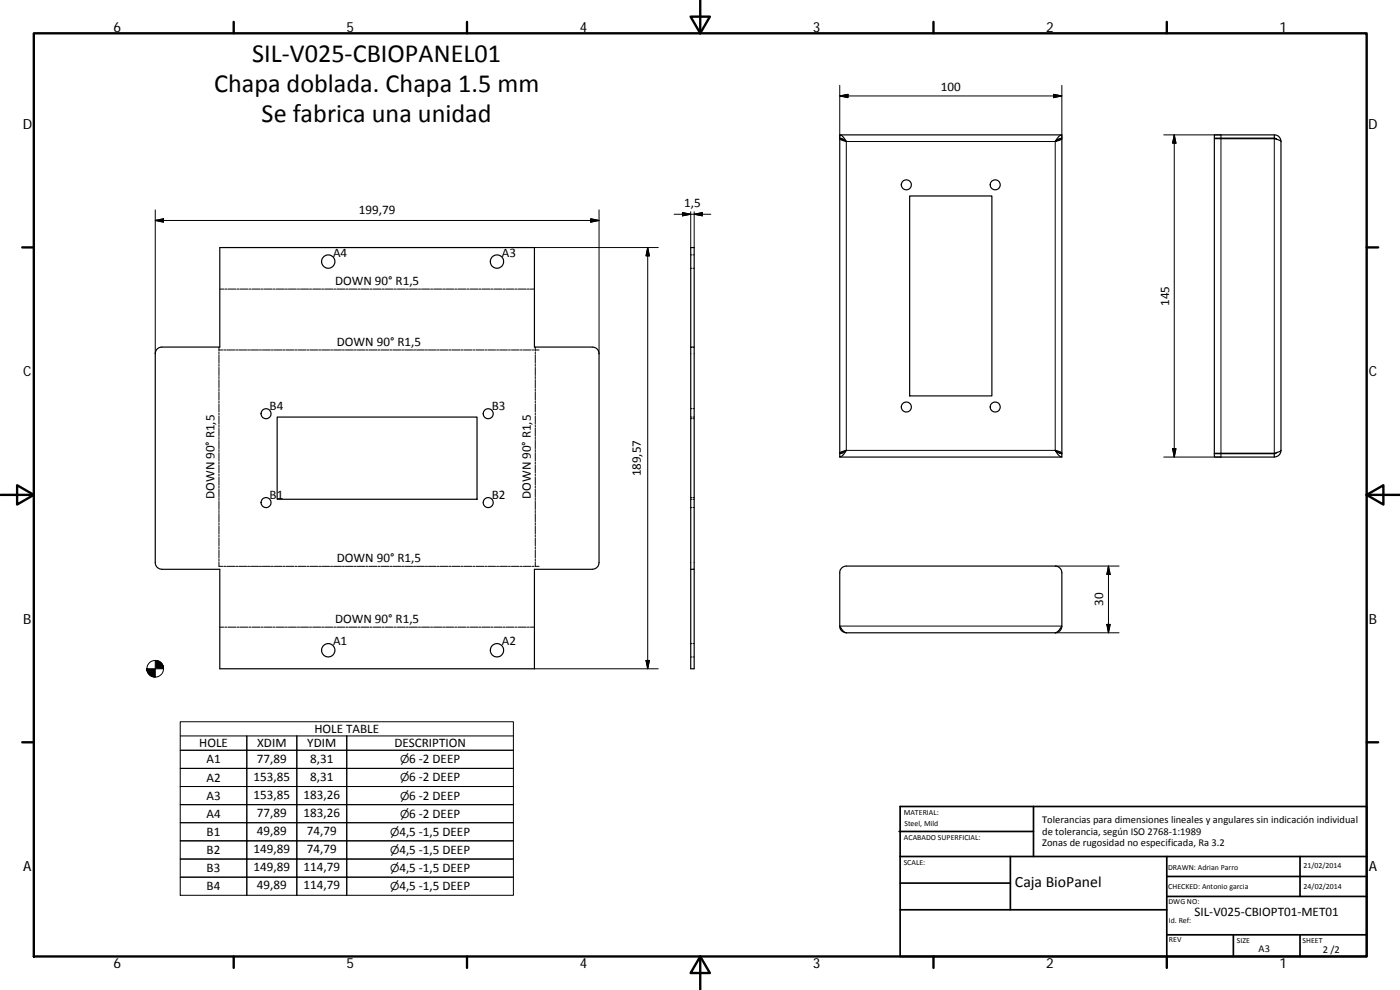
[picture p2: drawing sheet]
<svg xmlns="http://www.w3.org/2000/svg" width="420mm" height="297mm" viewBox="0 0 420 297" stroke-linecap="round" stroke-linejoin="round" font-family="sans-serif">
<g fill="none" stroke="#000" stroke-width=".36">
<path d="M252 41.6l.7 .5 1.3 .4M252 40.5a3.4 3.4 0 0 1 2 2l-1-.7-1-.4zM252 41.6h.7M252 41.6v94.4M252 40.5h66.7M253.1 41.8l.9 .7M273 58.8h24.7v60h-24.7zM317.8 40.9l.9-.4v.9l-1 .4-1 .7zM318 41.6l.7 .1-2 .8 .9-.7M318.7 41.6v94.4M382.4 40.5h-18v.9h18M383.2 41.8l1.2 .7"/>
<path d="M384.4 42.5a1.99 1.99 0 0 0-2-2v.9l.8 .4-.8-.2h-18v94.4h18l1.7-.6 .3-.3M384.4 42.5v92.6M66 74.3h94.4v29.8h17.4a1.97 1.97 0 0 1 2 2.1v62.6a2.04 2.04 0 0 1-2 2h-17.4v29.9h-94.4v-29.9h-17.4a2.01 2.01 0 0 1-2-2v-62.6a1.93 1.93 0 0 1 2-2.1h17.4zM207.3 104.1v-29.8h1v29.8M207.3 104.1h1v66.7h-1zM83.2 125.1h60v24.7h-60zM252 136h.7M252 137.1h66.7M252 136.1l1-.3 1-.7a3.7 3.7 0 0 1-2 2zM254 135.1l-1.7 .6-.3 .3M254 135.1l-.9 .7M316.7 135.1l1 .7 1 .3v1a3.6 3.6 0 0 1-2-2z"/>
<path d="M317.6 135.8l-.9-.7 1.3 .4 .7 .5M318 136h.7M382.4 136.1h-18v1h18M383.2 135.8l-.8 .3M384.4 135.1a2.06 2.06 0 0 1-2 2v-1M207.3 170.8v29.9h1v-29.9M252 187.9v-16a1.97 1.97 0 0 1 2-2.1h62.7a2.05 2.05 0 0 1 2 2.1v16.1a2.01 2.01 0 0 1-2 1.9M252 187.9a1.96 1.96 0 0 0 2 2M252 187.9a3.4 3.4 0 0 0 2 2M254 189.9h62.7M318.7 187.9a3.5 3.5 0 0 1-2 2"/>
<circle cx="272" cy="55.5" r="1.5"/>
<circle cx="298.7" cy="55.5" r="1.5"/>
<circle cx="98.5" cy="78.5" r="1.99"/>
<circle cx="149.2" cy="78.5" r="1.99"/>
<circle cx="79.8" cy="124.1" r="1.5"/>
<circle cx="146.5" cy="124.1" r="1.49"/>
<circle cx="272" cy="122.1" r="1.5"/>
<circle cx="298.7" cy="122.1" r="1.5"/>
<circle cx="79.8" cy="150.8" r="1.5"/>
<circle cx="146.5" cy="150.8" r="1.49"/>
<circle cx="98.5" cy="195.1" r="2"/>
<circle cx="149.2" cy="195.1" r="2"/>
</g>
<g fill="none" stroke="#000" stroke-width=".3">
<path d="M252 25.6v16M252 28.8l2.5-.5v1zM252 28.8h66.7M316.2 28.3l2.5 .5-2.5 .5zM318.7 25.6v16M252.2 41.8l1.8 .7M254 42.5h62.7M254 42.5v92.6M316.7 42.5v92.6M318.5 41.8l-1.8 .7M349.2 40.5h17.2v.9M352.4 40.5v96.6"/>
<path d="M352.4 40.5l.5 2.4h-1zM366.4 41.6v94.4M382.4 41.6v94.4M46.6 63v43.2M46.6 66.1l2.5-.5v1.1zM46.6 66.1h133.2M160.4 74.3h37.2M177.3 65.6l2.5 .5-2.5 .6zM179.8 63v43.2M194.4 74.3v126.4M194.4 74.3l.5 2.5h-1zM202.3 64.3h11"/>
<path d="M204.8 63.8l2.5 .5-2.5 .5zM207.3 76.5h.4M207.3 63.5v10.8M208 76.5h.3M208.3 63.5v10.8M208.3 64.3l2.5-.5v1zM66 86.7h1.2M67.5 86.7h.6M68.4 86.7h2.4M71.1 86.7h.6M72 86.7h2.5M74.8 86.7h.5"/>
<path d="M75.7 86.7h2.4M78.4 86.7h.6M79.3 86.7h2.4M82 86.7h.6M82.9 86.7h2.5M85.6 86.7h.6M86.5 86.7h2.5M89.3 86.7h.6M90.2 86.7h2.4M92.9 86.7h.6M93.8 86.7h2.4M96.5 86.7h.6"/>
<path d="M97.4 86.7h2.5M100.2 86.7h.6M101.1 86.7h2.4M103.8 86.7h.6M104.7 86.7h2.4M107.4 86.7h.6M108.3 86.7h2.5M111.1 86.7h.6M112 86.7h2.4M114.7 86.7h.6M115.6 86.7h2.4M118.3 86.7h.6"/>
<path d="M119.2 86.7h2.5M122 86.7h.6M122.9 86.7h2.4M125.6 86.7h.6M126.5 86.7h2.4M129.2 86.7h.6M130.1 86.7h2.5M132.9 86.7h.6M133.7 86.7h2.5M136.5 86.7h.6M137.4 86.7h2.4M140.1 86.7h.6"/>
<path d="M141 86.7h2.5M143.7 86.7h.6M144.6 86.7h2.5M147.4 86.7h.6M148.3 86.7h2.4M151 86.7h.6M151.9 86.7h2.4M154.6 86.7h.6M155.5 86.7h2.5M158.3 86.7h.6M159.2 86.7h1.2M207.3 80.5h.4"/>
<path d="M208 80.5h.3M65.7 104.1v1.2M65.7 105.7v.6M65.7 106.6v2.4M65.7 109.3v.6M65.7 110.2v2.5M65.7 113v.6M65.7 113.9v2.4M65.7 116.6v.6M65.7 117.5v2.5M65.7 105h1.2M67.2 105h.6"/>
<path d="M68.1 105h2.4M70.7 105h.7M71.6 105h2.4M74.3 105h.6M75.2 105h2.4M77.9 105h.6M78.7 105h2.4M81.4 105h.6M82.3 105h2.4M85 105h.6M85.9 105h2.4M88.6 105h.5"/>
<path d="M89.4 105h2.4M92.1 105h.6M93 105h2.4M95.7 105h.6M96.6 105h2.3M99.2 105h.6M100.1 105h2.4M102.8 105h.6M103.7 105h2.3M106.3 105h.6M107.2 105h2.4M109.9 105h.6"/>
<path d="M110.8 105h2.3M113.4 105h.6M114.3 105h2.4M117 105h.6M117.9 105h2.4M120.6 105h.5M121.4 105h2.4M124.1 105h.6M125 105h2.4M127.7 105h.6M128.6 105h2.3M131.2 105h.6"/>
<path d="M132.1 105h2.4M134.8 105h.6M135.7 105h2.4M138.3 105h.6M139.2 105h2.4M141.9 105h.6M142.8 105h2.4M145.5 105h.6M146.4 105h2.3M149 105h.6M149.9 105h2.4M152.6 105h.6"/>
<path d="M153.5 105h2.3M156.2 105h.5M157 105h2.4M159.7 105h.6M160.6 105h1.2M160.6 104.1v1.2M160.6 105.7v.6M160.6 106.6v2.4M160.6 109.3v.6M160.6 110.2v2.5M160.6 113v.6M160.6 113.9v2.4"/>
<path d="M160.6 116.6v.6M160.6 117.5v2.5M65.7 120.3v.6M65.7 121.2v2.4M65.7 123.9v.6M65.7 124.8v2.5M65.7 127.6v.6M65.7 128.5v2.4M65.7 131.2v.6M65.7 132.1v2.5M65.7 134.9v.6M65.7 135.8v2.4"/>
<path d="M65.7 138.6v.6M65.7 139.5v2.4M160.6 120.3v.6M160.6 121.2v2.4M160.6 123.9v.6M160.6 124.8v2.5M160.6 127.6v.6M160.6 128.5v2.4M160.6 131.2v.6M160.6 132.1v2.5M160.6 134.9v.6M160.6 135.8v2.4"/>
<path d="M160.6 138.6v.6M160.6 139.5v2.4M207.3 125.1h.4M207.3 125.6h.4M207.3 122.6h.4M208 125.1h.3M208 125.6h.3M208 122.6h.3M254 135.1l-1.8 .7M254 135.1h62.7M316.7 135.1l1.8 .7M351.9 134.6h1l-.5 2.5z"/>
<path d="M366.4 136.1v1h-17.2M65.7 142.2v.6M65.7 143.1v2.5M65.7 145.9v.6M65.7 146.8v2.4M65.7 149.5v.6M65.7 150.4v2.5M65.7 153.2v.6M65.7 154.1v2.4M65.7 156.8v.6M65.7 157.8v2.4M160.6 142.2v.6"/>
<path d="M160.6 143.1v2.5M160.6 145.9v.6M160.6 146.8v2.4M160.6 149.5v.6M160.6 150.4v2.5M160.6 153.2v.6M160.6 154.1v2.4M160.6 156.8v.6M160.6 157.8v2.4M207.3 149.8h.4M207.3 152.3h.4M207.3 149.3h.4"/>
<path d="M208 149.8h.3M208 152.3h.3M208 149.3h.3M65.7 168.7v1.2h1.2M65.7 160.5v.6M65.7 161.4v2.4M65.7 164.1v.6M65.7 165v2.5M65.7 167.8v.6M67.2 169.9h.6M68.1 169.9h2.4M70.7 169.9h.7"/>
<path d="M71.6 169.9h2.4M74.3 169.9h.6M75.2 169.9h2.4M77.9 169.9h.6M78.7 169.9h2.4M81.4 169.9h.6M82.3 169.9h2.4M85 169.9h.6M85.9 169.9h2.4M88.6 169.9h.5M89.4 169.9h2.4M92.1 169.9h.6"/>
<path d="M93 169.9h2.4M95.7 169.9h.6M96.6 169.9h2.3M99.2 169.9h.6M100.1 169.9h2.4M102.8 169.9h.6M103.7 169.9h2.3M106.3 169.9h.6M107.2 169.9h2.4M109.9 169.9h.6M110.8 169.9h2.3M113.4 169.9h.6"/>
<path d="M114.3 169.9h2.4M117 169.9h.6M117.9 169.9h2.4M120.6 169.9h.5M121.4 169.9h2.4M124.1 169.9h.6M125 169.9h2.4M127.7 169.9h.6M128.6 169.9h2.3M131.2 169.9h.6M132.1 169.9h2.4M134.8 169.9h.6"/>
<path d="M135.7 169.9h2.4M138.3 169.9h.6M139.2 169.9h2.4M141.9 169.9h.6M142.8 169.9h2.4M145.5 169.9h.6M146.4 169.9h2.3M149 169.9h.6M149.9 169.9h2.4M152.6 169.9h.6M153.5 169.9h2.3M156.2 169.9h.5"/>
<path d="M157 169.9h2.4M159.7 169.9h.6M160.6 168.7v1.2h1.2M160.6 160.5v.6M160.6 161.4v2.4M160.6 164.1v.6M160.6 165v2.5M160.6 167.8v.6M316.7 169.8h19.1M332.7 169.8v20.1M332.7 169.8l.5 2.6h-1zM66 188.2h1.2"/>
<path d="M67.5 188.2h.6M68.4 188.2h2.4M71.1 188.2h.6M72 188.2h2.5M74.8 188.2h.5M75.7 188.2h2.4M78.4 188.2h.6M79.3 188.2h2.4M82 188.2h.6M82.9 188.2h2.5M85.6 188.2h.6M86.5 188.2h2.5"/>
<path d="M89.3 188.2h.6M90.2 188.2h2.4M92.9 188.2h.6M93.8 188.2h2.4M96.5 188.2h.6M97.4 188.2h2.5M100.2 188.2h.6M101.1 188.2h2.4M103.8 188.2h.6M104.7 188.2h2.4M107.4 188.2h.6M108.3 188.2h2.5"/>
<path d="M111.1 188.2h.6M112 188.2h2.4M114.7 188.2h.6M115.6 188.2h2.4M118.3 188.2h.6M119.2 188.2h2.5M122 188.2h.6M122.9 188.2h2.4M125.6 188.2h.6M126.5 188.2h2.4M129.2 188.2h.6M130.1 188.2h2.5"/>
<path d="M132.9 188.2h.6M133.7 188.2h2.5M136.5 188.2h.6M137.4 188.2h2.4M140.1 188.2h.6M141 188.2h2.5M143.7 188.2h.6M144.6 188.2h2.5M147.4 188.2h.6M148.3 188.2h2.4M151 188.2h.6M151.9 188.2h2.4"/>
<path d="M154.6 188.2h.6M155.5 188.2h2.5M158.3 188.2h.6M159.2 188.2h1.2M193.9 198.2h1l-.5 2.5zM207.3 193.1h.4M207.3 197.1h.4M208 193.1h.3M208 197.1h.3M252 187.9h66.7M252.2 188.6l.3 .1M316.7 189.9h19.1"/>
<path d="M318.5 188.6l-.4 .1M332.2 187.3h1l-.5 2.6zM54.1 216.6h100v52h-100zM160.4 200.7h37.2M54.1 220.8h20v4.3M74.1 230.5v-5.4h-20h100h-50v-4.3v47.8M89.1 220.8v47.8M104.1 225.1v5.4h50h-100h20v5.5M104.1 230.5v5.5h50h-100h20v5.4M104.1 236v5.4h50h-100h20v5.4M154.1 220.8h-80v47.8v-5.4h-20h100h-50v-5.5M104.1 241.4v5.4h50h-100h20v5.5"/>
<path d="M104.1 246.8v5.5h50h-100h20v5.4M104.1 252.3v5.4h50h-100h20v5.5"/>
<circle cx="46.6" cy="200.7" r="2.5"/>
</g>
<g fill="none" stroke="#000" stroke-width=".71">
<path d="M10.1 10h400.1v277h-400.1zM70.1 6.6v3.4M140.2 6.6v3.4M207.3 5h5.8l-2.9 5zM210.2 0v10M280.2 6.6v3.4M350.2 6.6v3.4M6.7 74.2h3.4M410.2 74.2h3.4M.2 148.5h9.9M5.1 145.6l5 2.9-5 2.9zM410.2 148.5l5-2.9v5.8z"/>
<path d="M410.2 148.5h9.9M6.7 222.7h3.4M410.2 222.7h3.4M70.1 287v3.4M140.2 287v3.4M210.2 287l2.9 5h-5.8zM210.2 287v10M280.2 287v3.4M350.2 287v3.4"/>
</g>
<g fill="none" stroke="#000" stroke-width=".51">
<path d="M269.8 249.5h40.4M270.1 257h140.1M270.1 242h140.1v45h-140.1zM303.2 257v16M310.2 242v15M350.2 257v30M390.2 257v12M270.1 273h80.1M270.1 265h33.1M350.2 269h60M350.2 263h60M350.2 280.5h60"/>
<path d="M370.2 280.5v6.5M390.2 280.5v6.5"/>
</g>
<g fill="#000" stroke="#000" stroke-width=".3">
<path d="M252 28.8l2.5-.5v1zM316.2 28.3l2.5 .5-2.5 .5zM352.4 40.5l.5 2.4h-1zM46.6 66.1l2.5-.5v1.1zM177.3 65.6l2.5 .5-2.5 .6zM194.4 74.3l.5 2.5h-1zM204.8 63.8l2.5 .5-2.5 .5zM208.3 64.3l2.5-.5v1zM351.9 134.6h1l-.5 2.5zM332.7 169.8l.5 2.6h-1zM193.9 198.2h1l-.5 2.5zM332.2 187.3h1l-.5 2.6z"/>
<path d="M44.1 200.7l.1 .7zM44.1 200.7l.2 1zM44.1 200.7l.4 1.3zM44.1 200.7l.6 1.6zM44.1 200.7l.8 1.8zM44.1 200.7l1.1 2.1zM44.1 200.7l1.5 2.2-.4-.1zM44.1 200.7l1.8 2.3-.3-.1zM44.1 200.7l2.1 2.4-.3-.1zM44.1 200.7l2.5 2.4h-.4zM46.6 198.2l2.5 2.5h-2.5zM44.1 200.7h2.5v2.4z"/>
<path d="M49 199.9l.1 .8zM48.9 199.6l.2 1.1zM48.7 199.3l.4 1.4zM48.5 199l.6 1.7zM48.2 198.8l.9 1.9zM47.9 198.5l.3 .3 .9 1.9zM47.6 198.4l.3 .1 1.2 2.2zM47.3 198.3l.3 .1 1.5 2.3zM47 198.2l.3 .1 1.8 2.4zM46.6 198.2h.4l2.1 2.5z"/>
</g>
<g font-size="7.9">
<text x="75.7" y="18.5">SIL‐V025‐CBIOPANEL01</text>
<text x="64.2" y="27.5">Chapa doblada. Chapa 1.5 mm</text>
<text x="78.5" y="36.6">Se fabrica una unidad</text>
</g>
<text font-size="4.7" x="304.6" y="266.2">Caja BioPanel</text>
<g font-size="4.2">
<text x="34" y="9.6">6</text>
<text x="104" y="9.6">5</text>
<text x="174" y="9.6">4</text>
<text x="244" y="9.6">3</text>
<text x="314" y="9.6">2</text>
<text x="384" y="9.6">1</text>
<text x="6.8" y="38.7">D</text>
<text x="410.6" y="38.7">D</text>
<text x="7" y="112.9">C</text>
<text x="410.8" y="112.9">C</text>
<text x="7" y="187.1">B</text>
<text x="410.8" y="187.1">B</text>
<text x="7" y="261.3">A</text>
<text x="410.8" y="261.3">A</text>
<text x="34" y="290.4">6</text>
<text x="104" y="290.4">5</text>
<text x="174" y="290.4">4</text>
<text x="244" y="290.4">3</text>
<text x="314" y="290.4">2</text>
<text x="384" y="290.4">1</text>
</g>
<g font-size="3.9">
<text x="282.3" y="27.2">100</text>
<text x="107.7" y="64.1">199,79</text>
<text x="205.3" y="62.2">1,5</text>
<text x="99.9" y="77.1">A4</text>
<text x="150.6" y="77">A3</text>
<text x="100.6" y="85.4">DOWN 90° R1,5</text>
<text x="350.8" y="91.8" transform="rotate(-90 350.8 91.8)">145</text>
<text x="101.1" y="103.7">DOWN 90° R1,5</text>
<text x="80.9" y="123.1">B4</text>
<text x="147.6" y="123.1">B3</text>
<text x="192.3" y="142.9" transform="rotate(-90 192.3 142.9)">189,57</text>
<text x="64.4" y="149.7" transform="rotate(-90 64.4 149.7)">DOWN 90° R1,5</text>
<text x="80.9" y="149.7">B1</text>
<text x="147.6" y="149.7">B2</text>
<text x="159.4" y="149.7" transform="rotate(-90 159.4 149.7)">DOWN 90° R1,5</text>
<text x="101.1" y="168.6">DOWN 90° R1,5</text>
<text x="331.1" y="181.8" transform="rotate(-90 331.1 181.8)">30</text>
<text x="100.6" y="186.9">DOWN 90° R1,5</text>
<text x="99.9" y="193.7">A1</text>
<text x="150.6" y="193.7">A2</text>
<text x="94.4" y="219.9">HOLE TABLE</text>
<text x="59.8" y="224.2">HOLE</text>
<text x="77.2" y="224.2">XDIM</text>
<text x="92.2" y="224.2">YDIM</text>
<text x="118.4" y="224.2">DESCRIPTION</text>
<text x="62" y="229">A1</text>
<text x="77.1" y="228.8">77,89</text>
<text x="93.1" y="228.8">8,31</text>
<text x="122.8" y="229">6 ‐2 DEEP</text>
<text x="62" y="234.5">A2</text>
<text x="62" y="239.9">A3</text>
<text x="76.1" y="234.2">153,85</text>
<text x="76.1" y="239.7">153,85</text>
<text x="91.1" y="239.7">183,26</text>
<text x="93.1" y="234.2">8,31</text>
<text x="122.8" y="234.5">6 ‐2 DEEP</text>
<text x="122.8" y="239.9">6 ‐2 DEEP</text>
<text x="62" y="245.4">A4</text>
<text x="77.1" y="245.1">77,89</text>
<text x="91.1" y="245.1">183,26</text>
<text x="122.8" y="245.3">6 ‐2 DEEP</text>
<text x="62" y="250.8">B1</text>
<text x="77.1" y="250.6">49,89</text>
<text x="92.1" y="250.6">74,79</text>
<text x="119.9" y="250.8">4,5 ‐1,5 DEEP</text>
<text x="62" y="256.3">B2</text>
<text x="76.1" y="256">149,89</text>
<text x="92.1" y="256">74,79</text>
<text x="119.9" y="256.2">4,5 ‐1,5 DEEP</text>
<text x="62" y="261.7">B3</text>
<text x="76.1" y="261.4">149,89</text>
<text x="91.1" y="261.4">114,79</text>
<text x="119.9" y="261.7">4,5 ‐1,5 DEEP</text>
<text x="62" y="267.1">B4</text>
<text x="77.1" y="266.9">49,89</text>
<text x="91.1" y="266.9">114,79</text>
<text x="119.9" y="267.1">4,5 ‐1,5 DEEP</text>
<text x="358.5" y="274.9">SIL‐V025‐CBIOPT01‐MET01</text>
</g>
<g font-size="3.3">
<text x="120" y="229">⌀</text>
<text x="120" y="234.5">⌀</text>
<text x="120" y="239.9">⌀</text>
<text x="120" y="245.3">⌀</text>
<text x="117.1" y="250.8">⌀</text>
<text x="117.1" y="256.2">⌀</text>
<text x="117.1" y="261.7">⌀</text>
<text x="117.1" y="267.1">⌀</text>
</g>
<g font-size="3.1">
<text x="312.8" y="246.8">Tolerancias para dimensiones lineales y angulares sin indicación individual</text>
<text x="312.8" y="250.4">de tolerancia, según ISO 2768‐1:1989</text>
<text x="312.8" y="254">Zonas de rugosidad no especificada, Ra 3.2</text>
<text x="377.7" y="285.6">A3</text>
<text x="397" y="285.9">2 /2</text>
</g>
<g font-size="2.4">
<text x="271.2" y="244.4">MATERIAL:</text>
<text x="271.3" y="251.9">ACABADO SUPERFICIAL:</text>
<text x="271.4" y="247.9">Steel, Mild</text>
<text x="271.2" y="259.7">SCALE:</text>
<text x="350.6" y="260.9">DRAWN: Adrian Parro</text>
<text x="391.2" y="260.6">21/02/2014</text>
<text x="350.6" y="266.8">CHECKED: Antonio garcia</text>
<text x="391.2" y="266.6">24/02/2014</text>
<text x="350.7" y="271.4">DWG NO:</text>
<text x="350.8" y="276.8">Id. Ref:</text>
<text x="350.8" y="282.8">REV</text>
<text x="371.2" y="282.9">SIZE</text>
<text x="390.9" y="282.9">SHEET</text>
</g>
</svg>
